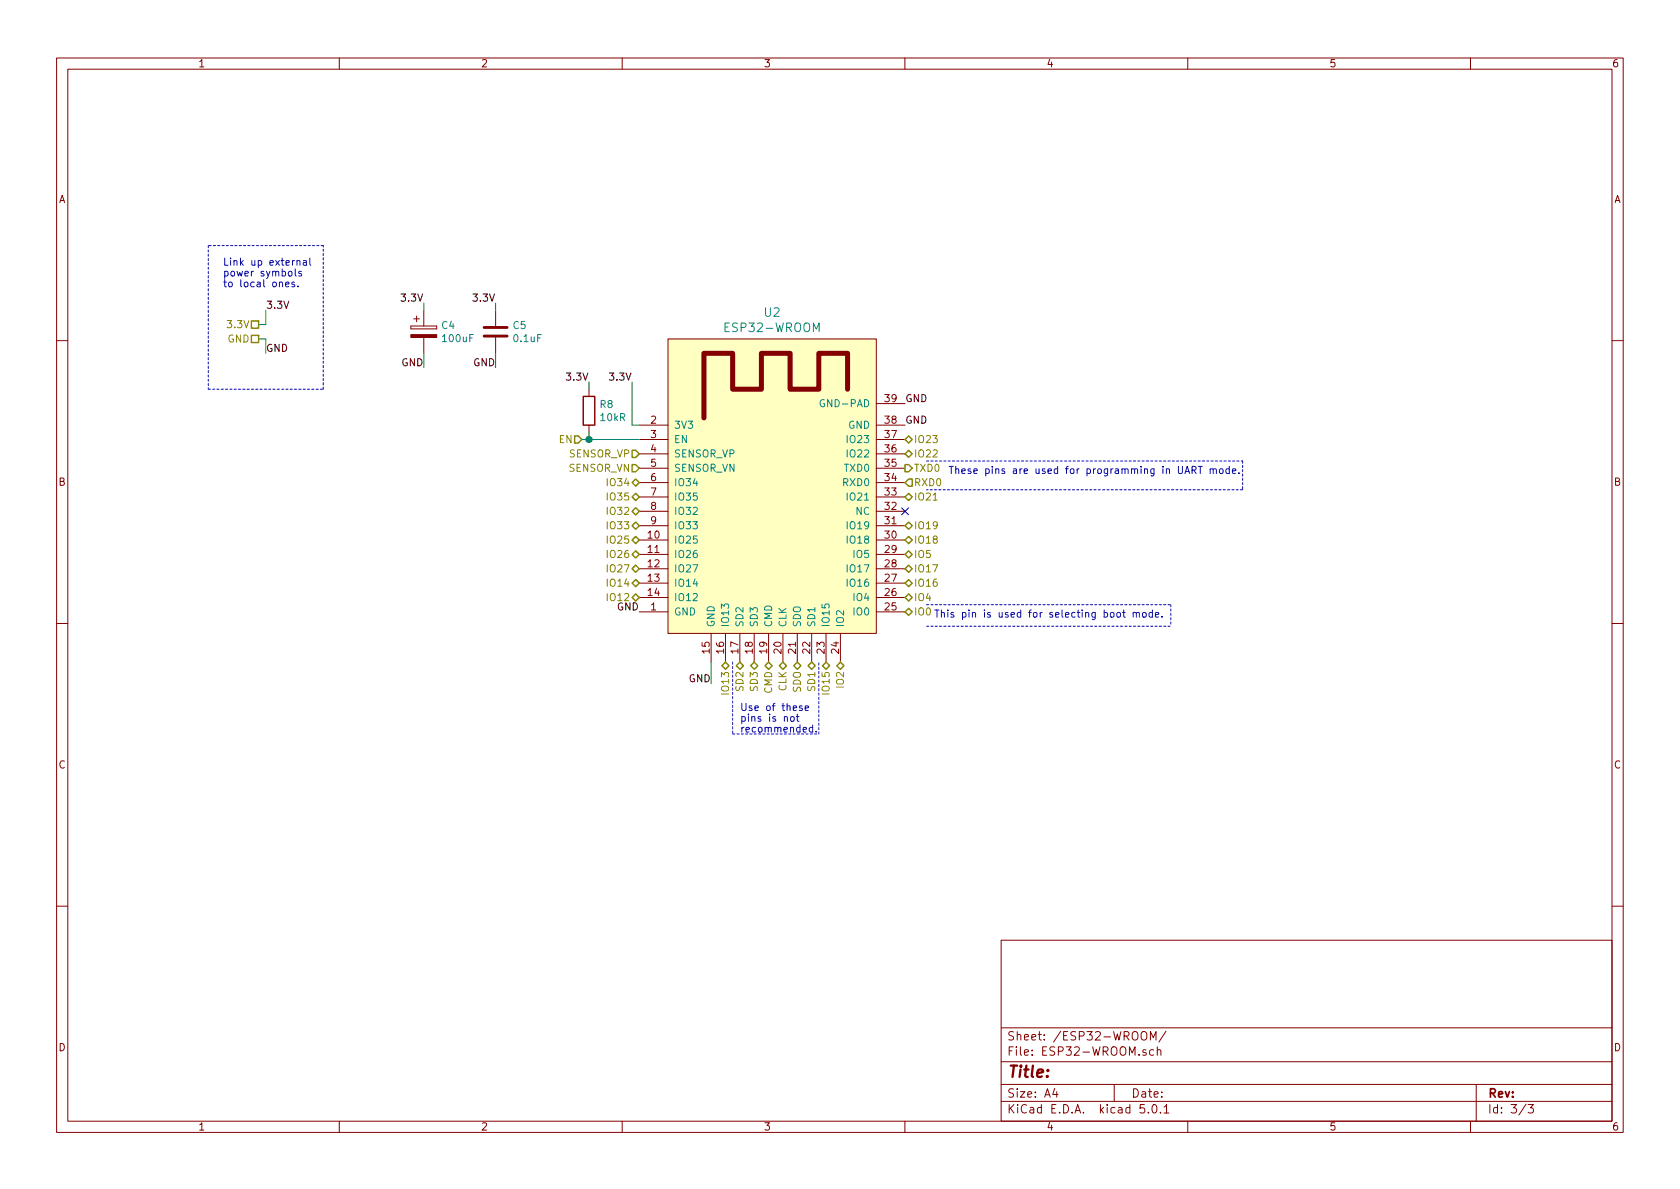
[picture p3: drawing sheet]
<svg xmlns="http://www.w3.org/2000/svg" width="297mm" height="210mm" viewBox="0 0 297 210" stroke-linecap="round" stroke-linejoin="round" font-family="sans-serif">
<g fill="none" stroke="#840000" stroke-width=".18">
<path d="M10 10.3h277v189.9h-277zM12 12.2h273v186.1h-273zM60 10.3v1.9M110 10.3v1.9M160 10.3v1.9M210 10.3v1.9M260 10.3v1.9M72.6 57.7v.5zM72.6 58.2h4.6zM72.6 57.7h4.6zM73.2 56.4h1M73.7 55.9v1"/>
<path d="M74.9 54.9v2.8M74.9 59.7v2.8M77.2 57.7v.5zM87.6 54.9v2.8M87.6 59.7v2.8M118.1 59.9h36.8v52.1h-36.8zM10 60.2h2M104.1 68.8v1.3M104.1 75.2v1.2M113 75.2h5.1M113 77.7h5.1M154.9 75.2h5.1"/>
<path d="M154.9 77.7h5.1M154.9 71.4h5.1M285 60.2h2M113 95.5h5.1M113 98h5.1M113 93h5.1M113 90.4h5.1M113 87.9h5.1M113 85.3h5.1M113 82.8h5.1M113 80.3h5.1M154.9 95.5h5.1"/>
<path d="M154.9 98h5.1M154.9 93h5.1M154.9 90.4h5.1M154.9 87.9h5.1M154.9 85.3h5.1M154.9 82.8h5.1M154.9 80.3h5.1M10 110.3h2M113 108.2h5.1M113 100.6h5.1M113 103.1h5.1M113 105.7h5.1"/>
<path d="M125.7 112v5.1M128.3 112v5.1M130.8 112v5.1M133.3 112v5.1M135.9 112v5.1M138.4 112v5.1M141 112v5.1M143.5 112v5.1M146 112v5.1M148.6 112v5.1M154.9 108.2h5.1M154.9 100.6h5.1"/>
<path d="M154.9 103.1h5.1M154.9 105.7h5.1M285 110.3h2M10 160.2h2M177 166.3h108v32h-108zM285 160.2h2M60 198.3v1.9M110 198.3v1.9M160 198.3v1.9M177 194.8h108M177 191.8h108M177 187.8h108"/>
<path d="M177 181.8h108M186.5 192.5l-.4 1h1M186.8 193v1M197 191.8v3M201.8 182.6l.3-.2a.53 .53 0 0 1 .7 .5v.5a.51 .51 0 0 1-.8 .4 1.05 1.05 0 0 1-.2-1.2zM202.3 195.3h-.7l-.1 .7 .3-.1 .5 .1 .1 .2-.1 .5-.2 .1-.6-.1M202.6 185.7l-.3-.1-.2 .2v.2l.5 .2v.3h-.5M203 196.7v.1M203.4 183.9v-1.5l.5 1.1 .5-1.1v1.5M203.8 195.5l.2-.2a.8 .8 0 0 1 .6 .8 .8 .8 0 0 1-.6 .7l-.2-.1-.1-.4zM204 185.7l-.4-.1-.3 .3v.6l.3 .1 .4-.1M204.6 185.7l.2-.1 .4 .1 .1 .9"/>
<path d="M204.6 185.1v1.5M205.2 196.7v.1M205.8 195.8l.4-.5v1.5M205.8 196.8h.9M206.2 182.3l-1.3 2M210 198.3v1.9M260 198.3v1.9M261 191.8v6.5M269.8 195.2l-1.2 2M270.2 195.3h.9l-.5 .6 .4 .1v.7l-.2 .1-.6-.1"/>
</g>
<path d="M118.1 59.9h36.8v52.1h-36.8z" fill="#ffffc2" stroke="#ffffc2" stroke-width=".18"/>
<path d="M149.9 68.8v-6.3h-5.1v6.3h-5.1v-6.3h-5.1v6.3h-5.1v-6.3h-5v11.4" fill="none" stroke="#840000" stroke-width=".89"/>
<path d="M145.7 70.7a.59 .59 0 0 0-.7 .6 .59 .59 0 0 0 .7 .6l.1-.5h-.3" fill="none" stroke="#008484" stroke-width=".18"/>
<g fill="none" stroke="#0000c2" stroke-width=".18" stroke-dasharray=".4 .4">
<path d="M36.8 43.4v25.4M57.1 43.4h-20.3M36.8 68.8h20.3M57.1 68.8v-25.4M163.8 81.5h55.9M219.7 81.5v5.1M219.7 86.6h-55.9M129.5 117.1v12.7M163.8 106.9h43.2M163.8 110.7h43.2M207 106.9v3.8M129.5 129.8h15.3"/>
<path d="M144.8 129.8v-12.7"/>
</g>
<g fill="none" stroke="#0000c2" stroke-width=".18">
<path d="M50.5 50.3l.6-.1v-.3h-.4l-.2 .2 .1 .6h.5M52.1 49.9h-.3l-.2 .2v.1l.5 .2v.3h-.5M52.2 47.5v1.1l.2 .2M52.5 46.2l.2-.1h.3v.8M52.5 46.1v.8M52.7 50.6v.1M53.3 48h-.3l-.2 .2 .1 .1 .4 .2v.3h-.5M53.6 46.1h.5l.1 .8M54.2 46.4h-.4l-.2 .2v.3h.6M54.8 45.6v1.1l.2 .2M209.5 83.7l.4-1.2 .4 1.2M209.6 83.4h.6"/>
<path d="M210.8 83.1h.6v-.5l-.1-.1h-.5v1.2M211.1 83.1l.4 .6M211.9 82.5h.7M212.2 82.5v1.2M214 83l.1-.1 .4 .1v.7M214 82.9v.8M214.5 83.1l.2-.2 .3 .1 .1 .7M215.7 83l.3-.1 .2 .1v.7h-.4l-.2-.2zM217.3 83l-.3-.1-.3 .2 .2 .6h.4M217.3 82.5v1.2M217.9 83.3l.6-.1-.1-.2-.3-.1-.2 .2 .1 .6h.4M219 83.6v.1"/>
<path d="M197.5 108.4l.2-.1 .4 .1v.5l-.1 .2h-.3l-.2-.1zM198.5 108.3h.5M198.7 107.9v1.1l.3 .1M200.4 108.4l.1-.1 .3 .1 .1 .7M200.4 108.3v.8M200.9 108.5l.2-.2 .3 .1v.7M202.1 108.4l.3-.1 .3 .2-.2 .6h-.3l-.1-.1zM203.8 108.4l-.4-.1-.3 .2 .2 .6h.5M203.8 107.9v1.2M204.3 108.7l.6-.1-.1-.2-.3-.1-.2 .2v.6h.5M205.4 109v.1M139.9 126.8l.3-.1 .2 .2-.1 .6-.3 .1-.2-.2z"/>
<path d="M140.8 126.7h.5M141 126.3v1.1l.3 .2M141.8 124.9l-.3-.1-.2 .2 .1 .2 .4 .1v.3h-.5M142.4 125.2l.6-.1-.1-.2-.4-.1-.1 .2v.6h.5M143.7 128.7l-.4-.1-.2 .2 .1 .6h.5M143.7 128.2v1.3M144.3 129.3v.2"/>
</g>
<path d="M45.7 59.9h1.3v2.6M47 54.9v2.5h-1.3M74.9 53.6v1.3M87.6 53.6v1.3M74.9 62.5v2.5M87.6 62.5v2.5M102.9 77.7h10.1M104.1 67.6v1.2M104.1 76.4v1.3M111.8 67.6v7.6h1.2M125.7 117.1v3.8" fill="none" stroke="#008400" stroke-width=".18"/>
<g fill="none" stroke="#848400" stroke-width=".25">
<path d="M44.4 59.3h1.3v1.3h-1.3zM44.4 56.8h1.3v1.2h-1.3zM101.6 77.1h.6l.7 .6-.7 .7h-.6zM111.8 79.6h.6l.6 .7-.6 .6h-.6zM160 77.7l.7-.6 .6 .6-.6 .7zM111.8 82.2h.6l.6 .6-.6 .6h-.6zM111.8 85.3l.6-.6 .6 .6-.6 .7zM111.8 87.9l.6-.7 .6 .7-.6 .6zM111.8 90.4l.6-.6 .6 .6-.6 .7zM111.8 93l.6-.7 .6 .7-.6 .6zM111.8 95.5l.6-.6 .6 .6-.6 .6zM111.8 98l.6-.6 .6 .6-.6 .7z"/>
<path d="M160 80.3l.7-.7 .6 .7-.6 .6zM160 82.2h.7l.6 .6-.6 .6h-.7zM160 93l.7-.7 .6 .7-.6 .6zM160 95.5l.7-.6 .6 .6-.6 .6zM160 98l.7-.6 .6 .6-.6 .7zM160.7 84.7h.6v1.3h-.6l-.7-.7zM160.7 87.2l.6 .7-.6 .6-.7-.6zM111.8 100.6l.6-.7 .6 .7-.6 .6zM111.8 103.1l.6-.6 .6 .6-.6 .7zM111.8 105.7l.6-.7 .6 .7-.6 .6zM127.6 117.7l.7-.6 .6 .6-.6 .7zM130.2 117.7l.6-.6 .6 .6-.6 .7z"/>
<path d="M132.7 117.7l.6-.6 .7 .6-.7 .7zM135.3 117.7l.6-.6 .6 .6-.6 .7zM137.8 117.7l.6-.6 .7 .6-.7 .7zM140.3 117.7l.7-.6 .6 .6-.6 .7zM142.9 117.7l.6-.6 .6 .6-.6 .7zM145.4 117.7l.6-.6 .7 .6-.7 .7zM148 117.7l.6-.6 .6 .6-.6 .7zM160 100.6l.7-.7 .6 .7-.6 .6zM160 103.1l.7-.6 .6 .6-.6 .7zM160 105.7l.7-.7 .6 .7-.6 .6zM160 108.2l.7-.6 .6 .6-.6 .6z"/>
</g>
<path d="M103.1 70.1h2.1v5.1h-2.1z" fill="none" stroke="#840000" stroke-width=".25"/>
<path d="M165 88.4h.7" fill="none" stroke="#848400" stroke-width=".18"/>
<path d="M159.4 89.8l1.2 1.2M160.6 89.8l-1.2 1.2" fill="none" stroke="#000084" stroke-width=".18"/>
<path d="M85.6 59.4h4.1M85.6 57.9h4.1" fill="none" stroke="#840000" stroke-width=".51"/>
<path d="M72.6 59.2h4.6v.5h-4.6z" fill="#840000" stroke="#840000" stroke-width=".18"/>
<circle cx="104.1" cy="77.7" r=".51" fill="#008400" stroke="#008400" stroke-width=".25"/>
<text font-size="2.8" fill="#840000" x="178" y="190.5">Title:</text>
<g font-size="2.1" fill="#008484">
<text x="128.6" y="58.7">ESP32-WROOM</text>
<text x="135.2" y="56">U2</text>
</g>
<g font-size="2.1" fill="#840000">
<text x="178" y="184">Sheet: /ESP32-WROOM/</text>
<text x="178" y="186.7">File: ESP32-WROOM.sch</text>
<text x="178" y="196.9">KiCad E.D.A. kicad 5.0.1</text>
<text x="178" y="194.1">Size: A4</text>
<text x="200" y="194.1">Date:</text>
<text x="263" y="194.1">Rev:</text>
<text x="263" y="196.9">Id: 3/3</text>
</g>
<g font-size="1.8" fill="#840000">
<text x="35" y="11.9">1</text>
<text x="85" y="11.9">2</text>
<text x="135" y="11.9">3</text>
<text x="185" y="11.9">4</text>
<text x="235" y="11.9">5</text>
<text x="285" y="11.9">6</text>
<text x="10.4" y="35.9">A</text>
<text x="285.4" y="35.9">A</text>
<text x="156.5" y="71.1">39</text>
<text x="115.1" y="74.9">2</text>
<text x="115.1" y="77.5">3</text>
<text x="156.5" y="77.5">37</text>
<text x="156.5" y="74.9">38</text>
<text x="115.1" y="80">4</text>
<text x="115.1" y="82.5">5</text>
<text x="156.5" y="82.5">35</text>
<text x="156.5" y="80">36</text>
<text x="10.4" y="85.9">B</text>
<text x="115.1" y="85.1">6</text>
<text x="115.1" y="87.6">7</text>
<text x="156.5" y="87.6">33</text>
<text x="156.5" y="85.1">34</text>
<text x="285.4" y="85.9">B</text>
<text x="114.6" y="95.2">10</text>
<text x="115.1" y="90.2">8</text>
<text x="115.1" y="92.7">9</text>
<text x="156.5" y="95.2">30</text>
<text x="156.5" y="92.7">31</text>
<text x="156.5" y="90.2">32</text>
<text x="114.6" y="97.8">11</text>
<text x="114.6" y="100.3">12</text>
<text x="156.5" y="100.3">28</text>
<text x="156.5" y="97.8">29</text>
<text x="114.6" y="102.9">13</text>
<text x="114.6" y="105.4">14</text>
<text x="115.1" y="107.9">1</text>
<text x="156.5" y="107.9">25</text>
<text x="156.5" y="105.4">26</text>
<text x="156.5" y="102.9">27</text>
<text x="125.5" y="115.5" transform="rotate(-90 125.5 115.5)">15</text>
<text x="128" y="115.5" transform="rotate(-90 128 115.5)">16</text>
<text x="130.6" y="115.5" transform="rotate(-90 130.6 115.5)">17</text>
<text x="133.1" y="115.5" transform="rotate(-90 133.1 115.5)">18</text>
<text x="135.6" y="115.5" transform="rotate(-90 135.6 115.5)">19</text>
<text x="138.2" y="115.5" transform="rotate(-90 138.2 115.5)">20</text>
<text x="140.7" y="115.5" transform="rotate(-90 140.7 115.5)">21</text>
<text x="143.3" y="115.5" transform="rotate(-90 143.3 115.5)">22</text>
<text x="145.8" y="115.5" transform="rotate(-90 145.8 115.5)">23</text>
<text x="148.3" y="115.5" transform="rotate(-90 148.3 115.5)">24</text>
<text x="10.4" y="135.9">C</text>
<text x="285.4" y="135.9">C</text>
<text x="10.4" y="185.9">D</text>
<text x="285.4" y="185.9">D</text>
<text x="35" y="199.9">1</text>
<text x="85" y="199.9">2</text>
<text x="135" y="199.9">3</text>
<text x="185" y="199.9">4</text>
<text x="235" y="199.9">5</text>
<text x="285" y="199.9">6</text>
</g>
<g font-size="1.8" fill="#0000c2">
<text x="39.4" y="47">Link up external</text>
<text x="39.4" y="48.9">power symbols</text>
<text x="39.4" y="50.8">to local ones.</text>
<text x="167.6" y="83.8">These pins are used for programming in UART mode.</text>
<text x="161.5" y="108.8">IO0 This pin is used for selecting boot mode.</text>
<text x="130.8" y="125.7">Use of these</text>
<text x="130.8" y="127.6">pins is not</text>
<text x="130.8" y="129.5">recommended.</text>
</g>
<g font-size="1.8">
<text x="71.3" y="53.3">3.3V</text>
<text x="84" y="53.3">3.3V</text>
<text x="47" y="54.6">3.3V</text>
<text x="47" y="62.2">GND</text>
<text x="71" y="64.8">GND</text>
<text x="83.7" y="64.8">GND</text>
<text x="100.5" y="67.3">3.3V</text>
<text x="108.1" y="67.3">3.3V</text>
<text x="160" y="71.1">GND</text>
<text x="160" y="74.9">GND</text>
<text x="109.1" y="107.9">GND</text>
<text x="121.8" y="120.6">GND</text>
</g>
<g font-size="1.8" fill="#848400">
<text x="40.6" y="58">3.3V</text>
<text x="40.3" y="60.6">GND</text>
<text x="98.9" y="78.4">EN</text>
<text x="100.6" y="83.4">SENSOR_VN</text>
<text x="100.7" y="80.9">SENSOR_VP</text>
<text x="161.5" y="78.4">IO23</text>
<text x="161.5" y="80.9">IO22</text>
<text x="161.5" y="83.4">TXD0</text>
<text x="107.7" y="86">IO34</text>
<text x="107.7" y="88.5">IO35</text>
<text x="161.5" y="86">RXD0</text>
<text x="161.5" y="88.5">IO21</text>
<text x="107.7" y="91.1">IO32</text>
<text x="107.7" y="93.6">IO33</text>
<text x="161.5" y="93.6">IO19</text>
<text x="107.7" y="96.1">IO25</text>
<text x="107.7" y="98.7">IO26</text>
<text x="107.7" y="101.2">IO27</text>
<text x="161.5" y="96.1">IO18</text>
<text x="161.5" y="98.7">IO5</text>
<text x="161.5" y="101.2">IO17</text>
<text x="107.7" y="103.8">IO14</text>
<text x="107.7" y="106.3">IO12</text>
<text x="161.5" y="103.8">IO16</text>
<text x="161.5" y="106.3">IO4</text>
<text x="128.9" y="122.4" transform="rotate(-90 128.9 122.4)">IO13</text>
<text x="131.4" y="122" transform="rotate(-90 131.4 122)">SD2</text>
<text x="134" y="122" transform="rotate(-90 134 122)">SD3</text>
<text x="136.5" y="122.7" transform="rotate(-90 136.5 122.7)">CMD</text>
<text x="139.1" y="122.2" transform="rotate(-90 139.1 122.2)">CLK</text>
<text x="141.6" y="122.4" transform="rotate(-90 141.6 122.4)">SDO</text>
<text x="144.1" y="122" transform="rotate(-90 144.1 122)">SD1</text>
<text x="146.7" y="122.4" transform="rotate(-90 146.7 122.4)">IO15</text>
<text x="149.2" y="121.5" transform="rotate(-90 149.2 121.5)">IO2</text>
</g>
<g font-size="1.8" fill="#008484">
<text x="78.1" y="58.2">C4</text>
<text x="90.8" y="58.2">C5</text>
<text x="78.4" y="60.5">100uF</text>
<text x="90.9" y="60.5">0.1uF</text>
<text x="106.1" y="72.2">R8</text>
<text x="106.2" y="74.5">10kR</text>
<text x="119.1" y="75.8">3V3</text>
<text x="145.7" y="72">GND-PAD</text>
<text x="150" y="75.8">GND</text>
<text x="119.1" y="78.4">EN</text>
<text x="119.1" y="80.9">SENSOR_VP</text>
<text x="119.1" y="83.4">SENSOR_VN</text>
<text x="149.4" y="83.4">TXD0</text>
<text x="150.1" y="80.9">IO22</text>
<text x="150.1" y="78.4">IO23</text>
<text x="119.1" y="86">IO34</text>
<text x="119.1" y="88.5">IO35</text>
<text x="149.2" y="86">RXD0</text>
<text x="150.1" y="88.5">IO21</text>
<text x="119.1" y="91.1">IO32</text>
<text x="119.1" y="93.6">IO33</text>
<text x="150.1" y="93.6">IO19</text>
<text x="151.4" y="91.1">NC</text>
<text x="119.1" y="96.1">IO25</text>
<text x="119.1" y="98.7">IO26</text>
<text x="119.1" y="101.2">IO27</text>
<text x="150.1" y="101.2">IO17</text>
<text x="150.1" y="96.1">IO18</text>
<text x="151.1" y="98.7">IO5</text>
<text x="119.1" y="103.8">IO14</text>
<text x="119.1" y="106.3">IO12</text>
<text x="150.1" y="103.8">IO16</text>
<text x="151.1" y="106.3">IO4</text>
<text x="119.1" y="108.8">GND</text>
<text x="126.4" y="111" transform="rotate(-90 126.4 111)">GND</text>
<text x="128.9" y="111" transform="rotate(-90 128.9 111)">IO13</text>
<text x="131.4" y="111" transform="rotate(-90 131.4 111)">SD2</text>
<text x="134" y="111" transform="rotate(-90 134 111)">SD3</text>
<text x="136.5" y="111" transform="rotate(-90 136.5 111)">CMD</text>
<text x="139.1" y="111" transform="rotate(-90 139.1 111)">CLK</text>
<text x="141.6" y="111" transform="rotate(-90 141.6 111)">SDO</text>
<text x="144.1" y="111" transform="rotate(-90 144.1 111)">SD1</text>
<text x="146.7" y="111" transform="rotate(-90 146.7 111)">IO15</text>
<text x="149.2" y="111" transform="rotate(-90 149.2 111)">IO2</text>
<text x="151.1" y="108.8">IO0</text>
</g>
</svg>
